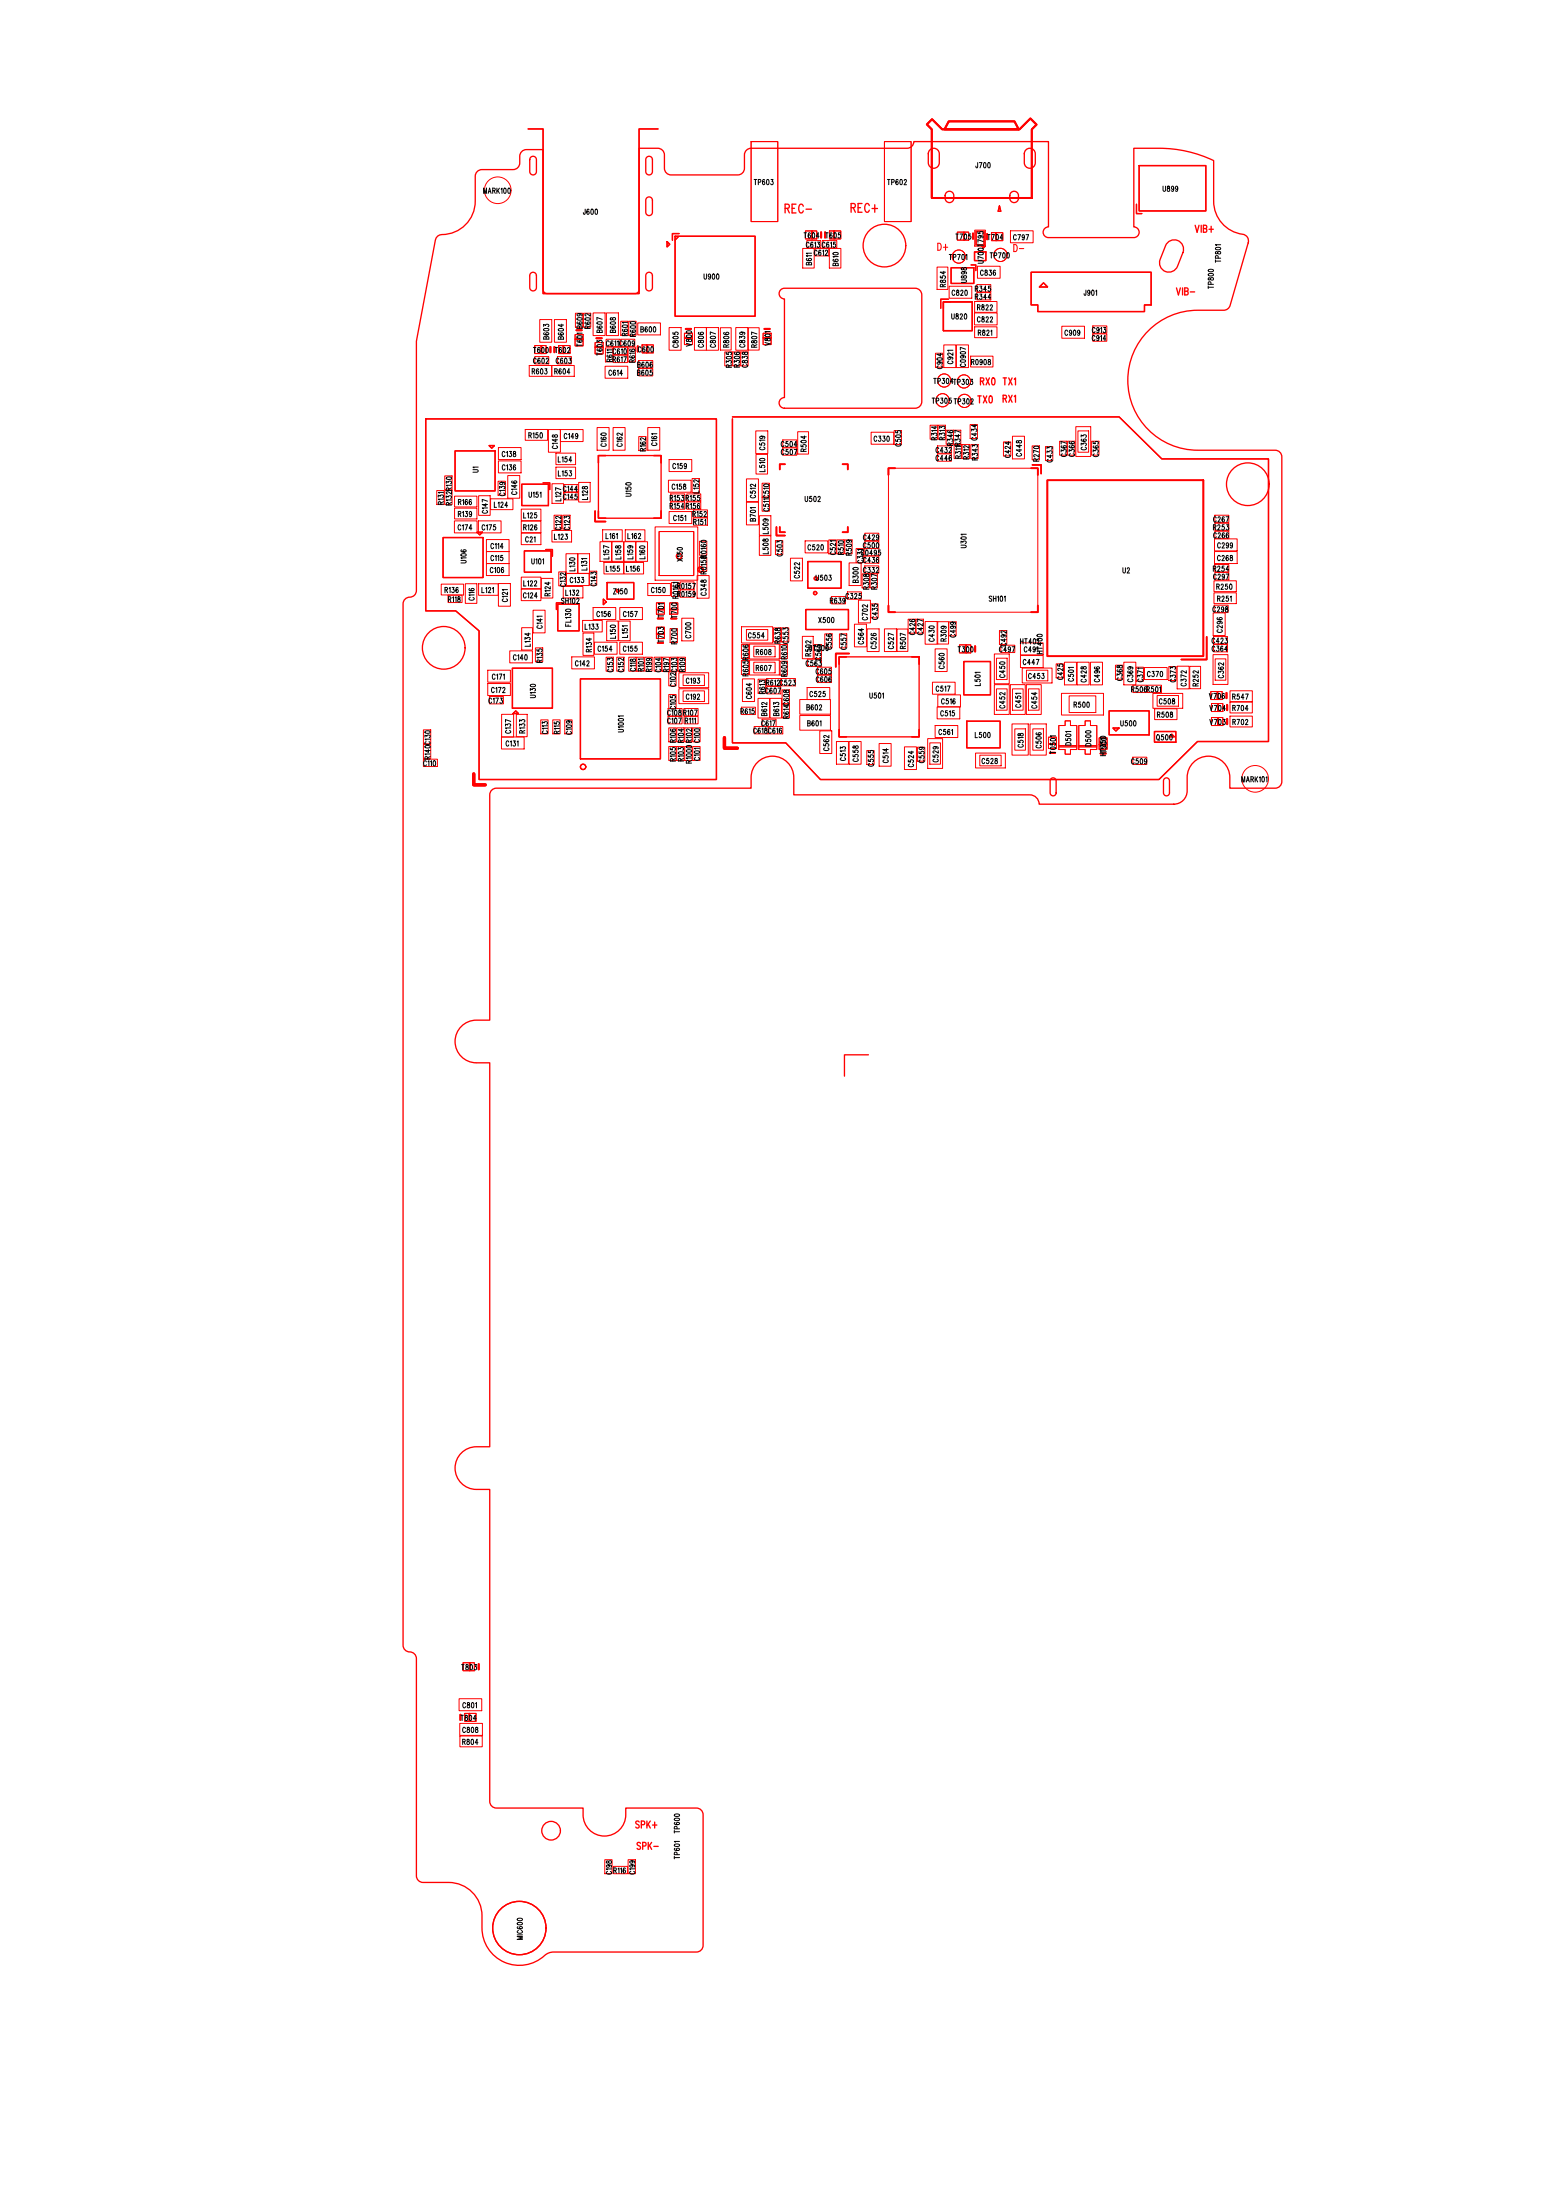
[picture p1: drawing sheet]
<svg xmlns="http://www.w3.org/2000/svg" width="210mm" height="297mm" viewBox="0 0 210 297" stroke-linecap="round" stroke-linejoin="round" font-family="sans-serif">
<g fill="none" stroke="#f00" stroke-width=".18">
<path d="M64.4 23.2l.3-.2 .4-.1h4.2a.9 .9 0 0 0 .9-.9v-.9a.9 .9 0 0 1 .9-.9h2.2v18.9l.1 .3 .2 .2h.2h11.9h.3l.2-.2 .1-.3v-19.1h2.5a.9 .9 0 0 1 .9 .9v1.8a.9 .9 0 0 0 .9 .9h9a.9 .9 0 0 0 .9-.9v-1.8a.9 .9 0 0 1 .9-.9h21a.9 .9 0 0 0 .9-.9h18.2v11.5a.72 .72 0 0 0-.7 .8 .72 .72 0 0 0 .7 .7h11.5a.72 .72 0 0 0 .8-.7 .72 .72 0 0 0-.8-.8v-10.6a31.7 31.7 0 0 1 6 .2l2.5 .6 2.3 .9v5.5a4.6 4.6 0 0 0 4.2 4.5 .9 .9 0 0 1 .5 1.1l-2.5 8.4a.9 .9 0 0 1-.8 .7h-3.5a9.5 9.5 0 0 0-9.5 9.4 9.5 9.5 0 0 0 9.5 9.5h10.4a.9 .9 0 0 1 .9 .9v43.8a.9 .9 0 0 1-.9 .9h-6.1a4.1 4.1 0 0 0-.6-3.2 2.88 2.88 0 0 0-3.2-.9 2.88 2.88 0 0 0-2 2.7v1.8a1.8 1.8 0 0 1-1.8 1.8h-18.1a1.26 1.26 0 0 0-1.3-1.3h-31.9v-2.3a2.88 2.88 0 0 0-2.8-2.9 2.88 2.88 0 0 0-2.9 2.9v1.4h-34.4a.9 .9 0 0 0-.9 .9v30.4h-1.8a2.88 2.88 0 0 0-2.9 2.9 2.88 2.88 0 0 0 2.9 2.9h1.8v51.8h-1.8a2.88 2.88 0 0 0-2.9 2.9 2.88 2.88 0 0 0 2.9 2.9h1.8v42.1a.9 .9 0 0 0 .9 .9h11.7a3.2 3.2 0 0 0 1.6 3.5 2.88 2.88 0 0 0 4.2-2.6v-.9h9.5a.9 .9 0 0 1 .9 .9v17.7a.9 .9 0 0 1-.9 .9h-19.3a2.43 2.43 0 0 0-1.8 .9 5 5 0 0 1-7.8-4.2 5.8 5.8 0 0 0-1.1-4.5 4.5 4.5 0 0 0-3.4-1.6h-3.5a.9 .9 0 0 1-.9-.9v-29.4a.9 .9 0 0 0-.9-.9 .9 .9 0 0 1-.9-.9v-140.6a.97 .97 0 0 1 1.1-.9 .9 .9 0 0 0 .7-.9v-33.6l2.6-13.7a.9 .9 0 0 1 .9-.7 4.5 4.5 0 0 0 4.5-4.5v-3.4v-.4zM105.4 39.1l.5-.2h17.6a.9 .9 0 0 1 .9 .9v14.4a.9 .9 0 0 1-.9 .9h-17.6a.72 .72 0 0 1-.7-.7 .72 .72 0 0 1 .7-.7v-13.3a.72 .72 0 0 1-.7-.5 .72 .72 0 0 1 .2-.8zM139.2 36.8h16.2v4.4h-.9v.9h-14.4v-.9h-.9zM141.4 38.7l-.5-.5-.6 .6h1M157.5 32.8a1.26 1.26 0 0 1 1.6-.2 1.26 1.26 0 0 1 .6 1.5l-.8 1.8a1.26 1.26 0 0 1-1.6 .8 1.26 1.26 0 0 1-.7-1.7zM59.8 72.6h5.4v5.4h-5.4zM64.4 71.9h.7l-.3 .3zM69.2 90.2h5.4v5.4h-5.4zM130.1 89.3h3.6v4.5h-3.6zM130.5 97.4h4.5v3.6h-4.5zM155.8 98.8h2.9v1.4h-2.9zM117.2 142.4h-3.2v2.9"/>
<circle cx="119.4" cy="33.2" r="2.88"/>
<circle cx="74.4" cy="247.2" r="1.26"/>
<circle cx="70.1" cy="260.3" r="3.6"/>
</g>
<g fill="none" stroke="#f00" stroke-width=".13">
<path d="M101.4 19.1h3.6v10.8h-3.6zM108.4 33.5h1.5v2.7h-1.5zM108.9 32.5h1.9v1h-1.9zM110 33.6h1.9v1h-1.9zM111.1 32.5h1.9v1h-1.9zM112 33.5h1.5v2.7h-1.5zM126.5 36.1h1.4v3h-1.4zM128.1 38.6h3.1v1.7h-3.1zM131.9 38.4h1.8v1h-1.8zM131.9 35.9h3.1v1.7h-3.1zM136.4 31.2h3.1v1.6h-3.1zM71.4 49.3h3.1v1.5h-3.1z"/>
<path d="M72.2 48.1h1.9v1h-1.9zM72.9 43.1h1.6v3.1h-1.6zM74 58h1.6v3.1h-1.6zM74.5 49.3h3v1.5h-3zM74.8 43.1h1.7v3.1h-1.7zM75.2 48.1h1.9v1h-1.9zM80.1 42.2h1.6v3.1h-1.6zM80.6 57.7h1.6v3.1h-1.6zM81.7 49.4h3v1.7h-3zM81.8 45.8h1.9v1h-1.9zM81.9 42.2h1.6v3.1h-1.6zM82.8 57.7h1.6v3.1h-1.6z"/>
<path d="M82.8 48h1.9v1h-1.9zM82.8 46.9h1.9v1h-1.9zM83.8 43.4h1v1.9h-1zM83.8 45.8h1.9v1h-1.9zM84.9 43.4h1v1.9h-1zM86.1 43.6h3v1.6h-3zM86.2 58.9h1v1.9h-1zM86.2 48.7h1.9v1h-1.9zM86.2 49.8h1.9v1h-1.9zM87.4 57.7h1.7v3.1h-1.7zM90.3 44.2h1.6v3.1h-1.6zM93.7 44.2h1.7v3.1h-1.7z"/>
<path d="M95.4 44.2h1.6v3.1h-1.6zM97.2 44.2h1.5v3.1h-1.5zM97.8 47.5h1v1.9h-1zM98.9 47.5h1v1.9h-1zM99.3 44.2h1.6v3.1h-1.6zM100 47.5h1v1.9h-1zM101 44.2h1.5v3.1h-1.5zM102 58.2h1.6v3h-1.6zM107.7 58.3h1.4v3h-1.4zM125.6 57.4h.9v1.9h-.9zM126.6 57.4h1v1.9h-1zM127.4 46.6h1.6v3h-1.6z"/>
<path d="M129.1 46.6h1.6v3h-1.6zM131 48.1h3v1.5h-3zM131.5 42.2h3.1v1.7h-3.1zM131.6 40.7h3v1.5h-3zM131.6 44.1h3v1.5h-3zM136.7 58.9h1.6v3.1h-1.6zM143 59.6h1v1.9h-1zM143.3 44h3.1v1.7h-3.1zM144.1 59.6h1v1.9h-1zM145.2 57.6h2v4h-2zM145.5 58.2h1.4v2.9h-1.4zM147.5 44h1.9v1h-1.9z"/>
<path d="M147.5 45.1h1.9v1h-1.9zM59 66.2h.9v1.9h-.9zM60 66.2h1v1.9h-1zM62.8 78.8h1.6v2.7h-1.6zM64.6 66.9h1.6v2.7h-1.6zM67.2 65h1v1.9h-1zM67.3 78.8h1.6v3h-1.6zM68.5 64.2h1.7v3.1h-1.7zM73.1 78.1h1.5v2.6h-1.5zM74.5 65.3h1.6v2.7h-1.6zM74.8 69.6h1v1.9h-1zM75.4 77.2h1v1.9h-1z"/>
<path d="M76 69.6h1v1.9h-1zM76.4 74.8h1.6v2.6h-1.6zM78 74.8h1.6v2.6h-1.6zM78.1 65.1h1.6v2.7h-1.6zM79.6 77.1h1v1.9h-1zM81 73.1h1.5v2.7h-1.5zM82.6 73.1h1.6v2.7h-1.6zM84.2 73.1h1.6v2.7h-1.6zM85.9 73.1h1.5v2.7h-1.5zM93.4 64.6h1v1.9h-1zM100.8 64.7h1.6v3h-1.6zM100.8 67.8h1.6v3.1h-1.6z"/>
<path d="M102.1 61.4h1.5v2.6h-1.5zM106.7 75.4h1.6v3h-1.6zM111.9 72.9h1v1.9h-1zM113 72.9h.9v1.9h-.9zM114 72.9h1v1.9h-1zM114.6 76h1.6v3.1h-1.6zM115.6 74.1h1v1.9h-1zM116.4 77.5h1v1.9h-1zM117.5 77.5h.9v1.9h-.9zM128.8 60h1v1.9h-1zM129.9 60h1v1.9h-1zM131 60h1v1.9h-1z"/>
<path d="M139.3 60.2h1v1.9h-1zM141.1 60.3h1v1.9h-1zM67.7 96.4h1.6v3.1h-1.6zM70.4 84.8h1.5v3h-1.5zM72 82.4h1.6v3h-1.6zM72.3 87.5h1v1.9h-1zM73 97.2h1v1.9h-1zM74.6 97.2h1v1.9h-1zM76.2 97.2h1v1.9h-1zM78.7 85.5h1.5v3h-1.5zM81.8 88.7h1v1.9h-1zM81.9 83.9h1.5v2.6h-1.5z"/>
<path d="M83.3 88.7h.9v1.9h-.9zM83.5 83.9h1.6v2.6h-1.6zM84.9 88.7h1v1.9h-1zM86 88.7h.9v1.9h-.9zM87 88.7h1v1.9h-1zM88.3 88.7h1v1.9h-1zM89.4 88.7h1v1.9h-1zM90.3 98.3h1v1.9h-1zM90.3 93.8h1v1.9h-1zM90.3 90.7h1v1.9h-1zM90.5 88.7h.9v1.9h-.9zM91.4 98.3h.9v1.9h-.9z"/>
<path d="M91.5 88.7h1v1.9h-1zM92 83.5h1.6v3h-1.6zM92.2 93.3h2.9v1.4h-2.9zM92.2 91.1h2.9v1.5h-2.9zM92.4 98.3h1v1.9h-1zM93.5 98.3h1v1.9h-1zM100.1 89.2h1v1.9h-1zM100.1 87h1v1.9h-1zM100.2 91.7h1.6v3h-1.6zM100.8 85h2.8v1.4h-2.8zM101.7 89.4h2.9v1.4h-2.9zM101.7 87.2h2.9v1.5h-2.9z"/>
<path d="M102.3 94.3h1.6v2.6h-1.6zM103.9 94.3h1.6v2.6h-1.6zM108.3 85.9h1.5v3h-1.5zM110.7 98.7h1.6v3h-1.6zM111.3 85.6h1v1.9h-1zM113.3 85.6h1v1.9h-1zM115.3 84.3h1.7v3h-1.7zM115.9 81h1.6v3.1h-1.6zM117 84.9h1.7v3.1h-1.7zM119.4 84.9h1.6v3.1h-1.6zM121.1 84.9h1.5v3h-1.5zM122.6 83.6h1v1.9h-1z"/>
<path d="M123.7 83.6h1v1.9h-1zM124.9 83.9h1.6v3.1h-1.6zM125.2 99.7h2v4.1h-2zM126.2 87.6h1.6v3.1h-1.6zM126.6 83.9h1.4v3.1h-1.4zM134.2 88.3h2v4h-2zM134.2 92.4h2v4.1h-2zM134.5 88.9h1.4v2.8h-1.4zM134.5 93h1.4v2.9h-1.4zM136.4 92.4h2v4.1h-2zM136.6 97.7h2.2v4.3h-2.2zM136.7 93h1.4v2.9h-1.4z"/>
<path d="M137 98.4h1.4v2.9h-1.4zM138.5 92.4h2.1v4.1h-2.1zM138.6 90.5h2.8v1.4h-2.8zM138.8 93h1.5v2.9h-1.5zM139 97.7h2.2v4.3h-2.2zM139.4 98.4h1.5v2.9h-1.5zM143.7 89.4h1.6v3.1h-1.6zM144.3 94h3.6v2.2h-3.6zM145.4 89.4h1.6v3.1h-1.6zM147.2 89.4h1.6v3.1h-1.6zM151.7 89.4h1.6v3.1h-1.6zM153.4 90.1h1v1.9h-1z"/>
<path d="M156.2 93.9h2.9v1.4h-2.9zM158.9 89.9h1.6v3.1h-1.6zM160.6 90h1.5v3h-1.5zM163.7 88.4h2.1v4h-2.1zM163.8 82.7h1.6v3.1h-1.6zM164 89h1.5v2.8h-1.5zM90.3 100.8h1v1.9h-1zM91.4 100.8h.9v1.9h-.9zM92.4 100.8h1v1.9h-1zM93.5 100.8h1v1.9h-1zM112.9 100.1h1.6v3.1h-1.6zM114.6 100.1h1.6v3.1h-1.6z"/>
<path d="M118.7 100.4h1.6v3h-1.6zM122.1 100.8h1.6v3.1h-1.6zM125.5 100.3h1.4v2.9h-1.4zM132.3 102h2.8v1.4h-2.8zM62 229.4h3v1.6h-3zM62.1 232.7h3v1.6h-3zM62.1 234.4h3v1.5h-3zM81.6 251.1h1v1.9h-1zM82.8 252h1.9v1h-1.9zM84.8 251.1h1v1.9h-1z"/>
<circle cx="67.2" cy="25.7" r="1.8"/>
<circle cx="129.4" cy="34.6" r=".89"/>
<circle cx="135" cy="34.4" r=".89"/>
<circle cx="127.2" cy="54" r=".89"/>
<circle cx="127.5" cy="51.4" r=".89"/>
<circle cx="130.1" cy="51.5" r=".89"/>
<circle cx="130.2" cy="54.1" r=".89"/>
<circle cx="169.4" cy="105.2" r="1.8"/>
</g>
<path d="M82.2 46.2a.19 .19 0 0 0-.2-.2 .19 .19 0 0 0-.1 .3v.2a.19 .19 0 0 0 .1 .2 .19 .19 0 0 0 .2-.1M83.6 48.3l-.1-.1a.43 .43 0 0 0 0 .7 .21 .21 0 0 0 .1-.3 .21 .21 0 0 0-.2-.1l-.1 .1M83.6 47.2l-.1-.1a.43 .43 0 0 0 0 .7 .21 .21 0 0 0 .1-.2 .21 .21 0 0 0-.2-.2l-.1 .2M83.9 48.3l.1-.1v.7M83.9 47.2l.1-.1v.7M116.9 75.4a.19 .19 0 0 0-.2-.1 .19 .19 0 0 0-.2 .2v.2a.19 .19 0 0 0 .2 .3 .19 .19 0 0 0 .2-.2M104.2 93l-.1-.1a.43 .43 0 0 0 0 .7 .21 .21 0 0 0 .1-.2 .21 .21 0 0 0-.2-.2l-.1 .2M104.5 92.9h.1a.41 .41 0 0 1 0 .7l-.1-.3zM148.5 102h.7M148.9 101.7v.3" fill="none" stroke="#000" stroke-width=".13"/>
<text font-size="50.3" fill="#f00" x="56.8" y="99.1">SH102</text>
<text font-size="50.2" fill="#f00" x="97.6" y="98.8">SH101</text>
<text font-size="24.4" fill="#f00" x="141.3" y="85.7">U2</text>
<text font-size="22.4" fill="#f00" x="70.7" y="36.6">J600</text>
<text font-size="20.6" fill="#f00" x="119.4" y="80.3">U301</text>
<text font-size="12.8" fill="#f00" x="124.6" y="26.8">J700</text>
<text font-size="12.7" fill="#f00" x="78" y="102.2">U1001</text>
<text font-size="11.7" fill="#f00" x="90" y="41.5">U900</text>
<text font-size="11.5" fill="#f00" x="112.7" y="98">U501</text>
<text font-size="11" fill="#f00" x="119.3" y="28.5">TP602</text>
<text font-size="10.2" fill="#f00" x="104.7" y="71">U502</text>
<text font-size="9.1" fill="#f00" x="80.2" y="69.2">U150</text>
<text font-size="7.3" fill="#f00" x="153.3" y="28">U899</text>
<text font-size="7.2" fill="#f00" x="88.4" y="77.3">X150</text>
<text font-size="6.5" fill="#f00" x="61.3" y="65.6">U1</text>
<text font-size="6.2" fill="#f00" x="149.6" y="99.8">U500</text>
<text font-size="5.4" fill="#f00" x="142.9" y="101.5">D501D500</text>
<text font-size="4.9" fill="#f00" x="108.7" y="79.7">U503</text>
<text font-size="4.7" fill="#f00" x="126.9" y="44.3">U820</text>
<text font-size="4.3" fill="#f00" x="81" y="81.3">Z150</text>
<text font-size="4" fill="#f00" x="75" y="84.7">FL130</text>
<g font-size="3.2" fill="#f00">
<text x="70.3" y="67.9">U151</text>
<text x="70.7" y="76.9">U101</text>
</g>
<text font-size="3.1" x="94.1" y="80.4">C348</text>
<text font-size="3.1" fill="#f00" x="69.7" y="99.1">R133</text>
<text font-size="2.7" fill="#f00" x="128.3" y="38">U898</text>
<g font-size="2.7">
<text x="102.5" y="71.9">L509</text>
<text x="102.5" y="74.6">L508</text>
</g>
<text font-size="2.6" x="77.6" y="46.7">T601</text>
<text font-size="2.5" x="131.5" y="35.3">U700</text>
<text font-size="2.2" x="131.6" y="32.9">T795</text>
<g font-size="1.9">
<text x="77.7" y="43.9">B609R602</text>
<text x="81.7" y="48.6">R611</text>
<text x="84.8" y="48.6">R616</text>
<text x="126.3" y="49.3">C904</text>
<text x="120.7" y="59.8">C505</text>
<text x="127.7" y="59.7">R346R347</text>
<text x="130.9" y="59">C434</text>
<text x="60" y="65.9">R130</text>
<text x="135.4" y="61.3">C424</text>
<text x="147.3" y="61.2">C365</text>
<text x="102.9" y="66.9">C510</text>
<text x="102.9" y="68.8">C511</text>
<text x="94.4" y="74.7">R0160</text>
<text x="94.4" y="76.9">R0158</text>
<text x="104.7" y="74.6">C503</text>
<text x="90.6" y="80.3">R0161</text>
<text x="117.5" y="83.2">C435</text>
<text x="90.4" y="86.5">R700</text>
<text x="104.4" y="86.4">R638C553</text>
<text x="105.3" y="88.7">R610</text>
<text x="109.9" y="88.7">C565</text>
<text x="128.1" y="85.6">C499</text>
<text x="134.9" y="86.8">C492</text>
<text x="102.3" y="93.3">R613</text>
<text x="105.3" y="90.9">R609</text>
<text x="105.6" y="94.8">C608</text>
<text x="142.5" y="91.3">C425</text>
<text x="150.6" y="91.5">C368</text>
<text x="157.8" y="91.6">C373</text>
<text x="57.1" y="100.2">C130</text>
<text x="105.6" y="96.7">R614</text>
<text x="57.1" y="102.2">R140</text>
<text x="117" y="103">C555</text>
<text x="123.8" y="102.5">C559</text>
</g>
<g font-size="1.8" fill="#f00">
<text x="106" y="28.7">REC-</text>
<text x="114.9" y="28.7">REC+</text>
</g>
<g font-size="1.5">
<text x="131" y="49.4">R0908</text>
<text x="166" y="94.5">R547</text>
<text x="166" y="98">R702</text>
<text x="166" y="96.1">R704</text>
</g>
<g font-size="1.4" fill="#f00">
<text x="126.6" y="33.8">D+</text>
<text x="136.8" y="34">D-</text>
<text x="161.3" y="31.4">VIB+</text>
<text x="158.8" y="39.8">VIB-</text>
<text x="132.3" y="52">RX0 TX1</text>
<text x="132" y="54.4">TX0</text>
<text x="135.4" y="54.3">RX1</text>
<text x="85.8" y="246.8">SPK+</text>
<text x="86" y="249.7">SPK-</text>
</g>
<g font-size="1.2">
<text x="128.8" y="32.3">T705</text>
<text x="133.1" y="32.4">T704</text>
<text x="86" y="47.5">C600</text>
<text x="129.1" y="88">T300</text>
<text x="163" y="94.3">V706</text>
<text x="163.1" y="96">V704</text>
<text x="163.1" y="97.8">V703</text>
<text x="62.1" y="225.5">T803</text>
<text x="62" y="232.3">T804</text>
</g>
<g font-size="1.1">
<text x="131.8" y="22.6">J700</text>
<text x="65.3" y="26">MARK100</text>
<text x="78.8" y="28.9">J600</text>
<text x="101.9" y="24.9">TP603</text>
<text x="119.9" y="24.9">TP602</text>
<text x="157" y="25.8">U899</text>
<text x="108.6" y="32.1">T604</text>
<text x="109.5" y="35.7" transform="rotate(-90 109.5 35.7)">B611</text>
<text x="111.5" y="32.1">T605</text>
<text x="113.1" y="35.8" transform="rotate(-90 113.1 35.8)">B610</text>
<text x="128.2" y="35">TP701</text>
<text x="133.7" y="34.8">TP700</text>
<text x="136.9" y="32.3">C797</text>
<text x="164.7" y="35.4" transform="rotate(-90 164.7 35.4)">TP801</text>
<text x="95.1" y="37.6">U900</text>
<text x="127.6" y="38.7" transform="rotate(-90 127.6 38.7)">R854</text>
<text x="128.6" y="39.8">C820</text>
<text x="130.4" y="38.1" transform="rotate(-90 130.4 38.1)">U898</text>
<text x="131.7" y="40.4">R344</text>
<text x="131.7" y="39.3">R345</text>
<text x="132" y="41.8">R822</text>
<text x="132.4" y="37.1">C836</text>
<text x="146.4" y="39.8">J901</text>
<text x="163.7" y="38.9" transform="rotate(-90 163.7 38.9)">TP800</text>
<text x="72.1" y="47.6">T600</text>
<text x="74" y="45.7" transform="rotate(-90 74 45.7)">B603</text>
<text x="75" y="47.6">T602</text>
<text x="76" y="45.7" transform="rotate(-90 76 45.7)">B604</text>
<text x="79.6" y="44.3" transform="rotate(-90 79.6 44.3)">R602</text>
<text x="81.2" y="47.9" transform="rotate(-90 81.2 47.9)">T603</text>
<text x="81.2" y="44.8" transform="rotate(-90 81.2 44.8)">B607</text>
<text x="83" y="44.8" transform="rotate(-90 83 44.8)">B608</text>
<text x="84.6" y="45.3" transform="rotate(-90 84.6 45.3)">R601</text>
<text x="85.7" y="45.4" transform="rotate(-90 85.7 45.4)">R600</text>
<text x="86.6" y="44.8">B600</text>
<text x="91.5" y="46.9" transform="rotate(-90 91.5 46.9)">C805</text>
<text x="93.3" y="46.7" transform="rotate(-90 93.3 46.7)">V800</text>
<text x="94.9" y="46.8" transform="rotate(-90 94.9 46.8)">C806</text>
<text x="96.5" y="46.8" transform="rotate(-90 96.5 46.8)">C807</text>
<text x="98.3" y="46.8" transform="rotate(-90 98.3 46.8)">R806</text>
<text x="100.5" y="46.8" transform="rotate(-90 100.5 46.8)">C839</text>
<text x="102.1" y="46.8" transform="rotate(-90 102.1 46.8)">R807</text>
<text x="103.9" y="46.6" transform="rotate(-90 103.9 46.6)">V801</text>
<text x="128.5" y="43">U820</text>
<text x="132" y="43.4">C822</text>
<text x="132.1" y="45.2">R821</text>
<text x="143.8" y="45.2">C909</text>
<text x="147.5" y="45.9">C914</text>
<text x="71.9" y="50.4">R603</text>
<text x="72.1" y="49">C602</text>
<text x="74.9" y="50.4">R604</text>
<text x="75.1" y="49">C603</text>
<text x="82.2" y="50.6">C614</text>
<text x="82.6" y="48.8" transform="rotate(-90 82.6 48.8)">R611</text>
<text x="85.6" y="48.9" transform="rotate(-90 85.6 48.9)">R616</text>
<text x="86.1" y="50.6">B605</text>
<text x="86.1" y="49.5">B606</text>
<text x="98.7" y="49.5" transform="rotate(-90 98.7 49.5)">R305</text>
<text x="99.8" y="49.5" transform="rotate(-90 99.8 49.5)">R306</text>
<text x="100.8" y="49.5" transform="rotate(-90 100.8 49.5)">C838</text>
<text x="126.1" y="51.7">TP304TP303</text>
<text x="128.6" y="49.1" transform="rotate(-90 128.6 49.1)">C921</text>
<text x="130.3" y="49.4" transform="rotate(-90 130.3 49.4)">C0907</text>
<text x="71.4" y="59.1">R150</text>
<text x="76.2" y="59.2">C149</text>
<text x="118" y="59.5">C330</text>
<text x="125.9" y="54.4">TP305 TP302</text>
<text x="126.4" y="59.3" transform="rotate(-90 126.4 59.3)">R314</text>
<text x="127.5" y="59.3" transform="rotate(-90 127.5 59.3)">R313</text>
<text x="64.5" y="63.7" transform="rotate(-90 64.5 63.7)">U1</text>
<text x="67.8" y="61.6">C138</text>
<text x="67.9" y="63.4">C136</text>
<text x="75.2" y="60.5" transform="rotate(-90 75.2 60.5)">C148</text>
<text x="75.4" y="62.3">L154</text>
<text x="75.4" y="64.2">L153</text>
<text x="81.8" y="60.2" transform="rotate(-90 81.8 60.2)">C160</text>
<text x="83.9" y="60.2" transform="rotate(-90 83.9 60.2)">C162</text>
<text x="87.1" y="60.8" transform="rotate(-90 87.1 60.8)">R162</text>
<text x="88.6" y="60.1" transform="rotate(-90 88.6 60.1)">C161</text>
<text x="90.9" y="63.2">C159</text>
<text x="103.2" y="63.6" transform="rotate(-90 103.2 63.6)">L510</text>
<text x="103.2" y="60.7" transform="rotate(-90 103.2 60.7)">C519</text>
<text x="105.5" y="60.2">C504</text>
<text x="105.5" y="61.3">C507</text>
<text x="108.8" y="60.9" transform="rotate(-90 108.8 60.9)">R504</text>
<text x="126.4" y="61.1">C432</text>
<text x="126.4" y="62.1">C446</text>
<text x="128.6" y="60.1" transform="rotate(-90 128.6 60.1)">R346</text>
<text x="129.6" y="61.8" transform="rotate(-90 129.6 61.8)">R311R347</text>
<text x="130.7" y="61.9" transform="rotate(-90 130.7 61.9)">R312</text>
<text x="131.9" y="62" transform="rotate(-90 131.9 62)">R343 C434</text>
<text x="137.8" y="61.5" transform="rotate(-90 137.8 61.5)">C448</text>
<text x="140.2" y="62.2" transform="rotate(-90 140.2 62.2)">R270</text>
<text x="142" y="62.3" transform="rotate(-90 142 62.3)">C433</text>
<text x="143.9" y="61.6" transform="rotate(-90 143.9 61.6)">C367</text>
<text x="145" y="61.6" transform="rotate(-90 145 61.6)">C366</text>
<text x="146.6" y="60.7" transform="rotate(-90 146.6 60.7)">C363</text>
<text x="59.8" y="68" transform="rotate(-90 59.8 68)">R131</text>
<text x="60.9" y="68.1" transform="rotate(-90 60.9 68.1)">R132R130</text>
<text x="61.9" y="71.5">C174</text>
<text x="61.9" y="69.7">R139</text>
<text x="61.9" y="68.1">R166</text>
<text x="65.1" y="71.5">C175</text>
<text x="65.7" y="69.2" transform="rotate(-90 65.7 69.2)">C147</text>
<text x="66.8" y="68.4">L124</text>
<text x="68.1" y="66.9" transform="rotate(-90 68.1 66.9)">C139</text>
<text x="69.7" y="66.7" transform="rotate(-90 69.7 66.7)">C146</text>
<text x="70.7" y="69.9">L125</text>
<text x="70.7" y="71.5">R126</text>
<text x="71.5" y="67.1">U151</text>
<text x="75.6" y="71.5" transform="rotate(-90 75.6 71.5)">C122</text>
<text x="75.6" y="67.6" transform="rotate(-90 75.6 67.6)">L127</text>
<text x="76.1" y="66.3">C144</text>
<text x="76.1" y="67.4">C145</text>
<text x="76.8" y="71.5" transform="rotate(-90 76.8 71.5)">C123</text>
<text x="79.2" y="67.4" transform="rotate(-90 79.2 67.4)">L128</text>
<text x="85.1" y="66.9" transform="rotate(-90 85.1 66.9)">U150</text>
<text x="90.5" y="68.6">R154 R156</text>
<text x="90.5" y="67.5">R153 R155</text>
<text x="90.8" y="66">C158</text>
<text x="91" y="70.2">C151</text>
<text x="93.6" y="69.7">R152</text>
<text x="94.3" y="66.5" transform="rotate(-90 94.3 66.5)">L152</text>
<text x="101.9" y="70.3" transform="rotate(-90 101.9 70.3)">B701</text>
<text x="101.9" y="67.2" transform="rotate(-90 101.9 67.2)">C512</text>
<text x="108.7" y="67.7">U502</text>
<text x="163.8" y="71.5">R253</text>
<text x="163.9" y="70.4">C267</text>
<text x="62.9" y="76" transform="rotate(-90 62.9 76)">U106</text>
<text x="66.2" y="77.3">C106</text>
<text x="66.3" y="74">C114</text>
<text x="66.3" y="75.6">C115</text>
<text x="71" y="73.1">C21</text>
<text x="71.8" y="76.1">U101</text>
<text x="74.9" y="72.8">L123</text>
<text x="77.5" y="77" transform="rotate(-90 77.5 77)">L130</text>
<text x="79.2" y="76.9" transform="rotate(-90 79.2 76.9)">L131</text>
<text x="81.9" y="72.7">L161</text>
<text x="81.9" y="77.1">L155</text>
<text x="82.1" y="75.4" transform="rotate(-90 82.1 75.4)">L157</text>
<text x="83.7" y="75.4" transform="rotate(-90 83.7 75.4)">L158</text>
<text x="84.6" y="77.1">L156</text>
<text x="84.8" y="72.7">L162</text>
<text x="85.4" y="75.4" transform="rotate(-90 85.4 75.4)">L159</text>
<text x="87" y="75.4" transform="rotate(-90 87 75.4)">L160</text>
<text x="92.1" y="75.7" transform="rotate(-90 92.1 75.7)">X150</text>
<text x="107.9" y="78" transform="rotate(-90 107.9 78)">C522</text>
<text x="109.1" y="74.2">C520</text>
<text x="112.7" y="74.8" transform="rotate(-90 112.7 74.8)">C521</text>
<text x="113.8" y="74.8" transform="rotate(-90 113.8 74.8)">R510</text>
<text x="114.9" y="74.9" transform="rotate(-90 114.9 74.9)">R509</text>
<text x="116.4" y="76" transform="rotate(-90 116.4 76)">C331</text>
<text x="116.6" y="73.9">C500</text>
<text x="116.6" y="77.3">C332</text>
<text x="116.6" y="72.8">C429</text>
<text x="116.6" y="75.9">C436</text>
<text x="130.4" y="73.9" transform="rotate(-90 130.4 73.9)">U301</text>
<text x="151.6" y="77.3">U2</text>
<text x="163.8" y="77.1">R254</text>
<text x="163.9" y="72.6">C266</text>
<text x="164.4" y="75.6">C268</text>
<text x="164.4" y="73.9">C299</text>
<text x="60.1" y="80">R136</text>
<text x="63.9" y="81" transform="rotate(-90 63.9 81)">C116</text>
<text x="65.1" y="80">L121</text>
<text x="68.4" y="81.2" transform="rotate(-90 68.4 81.2)">C121</text>
<text x="70.7" y="80.7">C124</text>
<text x="70.8" y="79.1">L122</text>
<text x="74.2" y="80.4" transform="rotate(-90 74.2 80.4)">R124</text>
<text x="75.8" y="81.4">SH102</text>
<text x="76.3" y="79.1" transform="rotate(-90 76.3 79.1)">C132</text>
<text x="76.4" y="80.3">L132</text>
<text x="77" y="78.6">C133</text>
<text x="80.4" y="79.1" transform="rotate(-90 80.4 79.1)">C143</text>
<text x="80.6" y="83.2">C156</text>
<text x="82.9" y="80.1">Z150</text>
<text x="84.2" y="83.2">C157</text>
<text x="88" y="80">C150</text>
<text x="89.5" y="83.3" transform="rotate(-90 89.5 83.3)">T701</text>
<text x="91.3" y="83.4" transform="rotate(-90 91.3 83.4)">T700 R0161</text>
<text x="91.5" y="79.4">R0157</text>
<text x="91.5" y="80.5">R0159</text>
<text x="110.2" y="78.3">U503</text>
<text x="112.1" y="81.4">R639</text>
<text x="114.2" y="80.8">C325</text>
<text x="115.8" y="78.6" transform="rotate(-90 115.8 78.6)">B300</text>
<text x="117" y="83.6" transform="rotate(-90 117 83.6)">C702</text>
<text x="117.2" y="79.5" transform="rotate(-90 117.2 79.5)">R308</text>
<text x="118.3" y="79.5" transform="rotate(-90 118.3 79.5)">R307</text>
<text x="133.6" y="81.1">SH101</text>
<text x="163.8" y="82.6">C298</text>
<text x="163.9" y="78.2">C297</text>
<text x="164.3" y="79.5">R250</text>
<text x="164.4" y="81.1">R251</text>
<text x="69.4" y="89">C140</text>
<text x="71.5" y="87.2" transform="rotate(-90 71.5 87.2)">L134</text>
<text x="73.1" y="89.4" transform="rotate(-90 73.1 89.4)">R135</text>
<text x="73.1" y="84.8" transform="rotate(-90 73.1 84.8)">C141</text>
<text x="77" y="84.5" transform="rotate(-90 77 84.5)">FL130</text>
<text x="77.7" y="89.9">C142</text>
<text x="79" y="84.9">L133</text>
<text x="79.8" y="87.9" transform="rotate(-90 79.8 87.9)">R134</text>
<text x="80.8" y="87.9">C154</text>
<text x="83" y="86.1" transform="rotate(-90 83 86.1)">L150</text>
<text x="84.2" y="87.9">C155</text>
<text x="84.6" y="86" transform="rotate(-90 84.6 86)">L151</text>
<text x="89.5" y="86.7" transform="rotate(-90 89.5 86.7)">T703</text>
<text x="93.2" y="86.1" transform="rotate(-90 93.2 86.1)">C700</text>
<text x="101.1" y="86.1">C554</text>
<text x="102.1" y="88.3">R608</text>
<text x="105.3" y="86.8" transform="rotate(-90 105.3 86.8)">R638</text>
<text x="108.9" y="89.9">C563</text>
<text x="109.4" y="88.5" transform="rotate(-90 109.4 88.5)">R502</text>
<text x="110.6" y="84">X500</text>
<text x="112.2" y="87.6" transform="rotate(-90 112.2 87.6)">C556</text>
<text x="114.2" y="87.6" transform="rotate(-90 114.2 87.6)">C557</text>
<text x="116.5" y="86.9" transform="rotate(-90 116.5 86.9)">C564</text>
<text x="118.2" y="87.5" transform="rotate(-90 118.2 87.5)">C526</text>
<text x="120.6" y="87.5" transform="rotate(-90 120.6 87.5)">C527</text>
<text x="122.2" y="87.5" transform="rotate(-90 122.2 87.5)">R507</text>
<text x="123.4" y="85.6" transform="rotate(-90 123.4 85.6)">C426</text>
<text x="124.5" y="85.6" transform="rotate(-90 124.5 85.6)">C427</text>
<text x="126" y="86.5" transform="rotate(-90 126 86.5)">C430</text>
<text x="127.7" y="86.5" transform="rotate(-90 127.7 86.5)">R309</text>
<text x="135" y="88">C497</text>
<text x="137.8" y="86.9">HT401</text>
<text x="138.2" y="89.7">C447</text>
<text x="138.3" y="88">C491</text>
<text x="140.6" y="88.2" transform="rotate(-90 140.6 88.2)">HT400</text>
<text x="163.7" y="86.8">C423</text>
<text x="163.7" y="87.9">C364</text>
<text x="164.9" y="85.3" transform="rotate(-90 164.9 85.3)">C296</text>
<text x="66" y="94.9">C173</text>
<text x="66.4" y="93.5">C172</text>
<text x="66.5" y="91.7">C171</text>
<text x="72.2" y="94.1" transform="rotate(-90 72.2 94.1)">U130</text>
<text x="82.7" y="90.7" transform="rotate(-90 82.7 90.7)">C153</text>
<text x="84.1" y="90.7" transform="rotate(-90 84.1 90.7)">C152</text>
<text x="85.7" y="90.5" transform="rotate(-90 85.7 90.5)">C118</text>
<text x="86.8" y="90.5" transform="rotate(-90 86.8 90.5)">R101</text>
<text x="87.9" y="90.6" transform="rotate(-90 87.9 90.6)">R199</text>
<text x="89.1" y="90.7" transform="rotate(-90 89.1 90.7)">C104</text>
<text x="90.2" y="90.6" transform="rotate(-90 90.2 90.6)">R197</text>
<text x="91.1" y="95.7" transform="rotate(-90 91.1 95.7)">C105</text>
<text x="91.1" y="92.6" transform="rotate(-90 91.1 92.6)">C102C103</text>
<text x="92.4" y="90.6" transform="rotate(-90 92.4 90.6)">R109</text>
<text x="92.7" y="94.4">C192</text>
<text x="92.7" y="92.2">C193</text>
<text x="100.9" y="91.2" transform="rotate(-90 100.9 91.2)">R605R606</text>
<text x="101.4" y="94.3" transform="rotate(-90 101.4 94.3)">C604</text>
<text x="102.1" y="90.5">R607</text>
<text x="103.2" y="93.6" transform="rotate(-90 103.2 93.6)">R613</text>
<text x="109" y="95.8">B602</text>
<text x="109.4" y="94">C525</text>
<text x="110.2" y="90.9">C605</text>
<text x="110.2" y="92">C606</text>
<text x="117.5" y="94.2">U501</text>
<text x="126.4" y="93.3">C517</text>
<text x="127.1" y="95">C516</text>
<text x="127.4" y="90.2" transform="rotate(-90 127.4 90.2)">C560</text>
<text x="132.3" y="92.5" transform="rotate(-90 132.3 92.5)">L501</text>
<text x="135.6" y="95.6" transform="rotate(-90 135.6 95.6)">C452</text>
<text x="135.6" y="91.4" transform="rotate(-90 135.6 91.4)">C450</text>
<text x="137.7" y="95.4" transform="rotate(-90 137.7 95.4)">C451</text>
<text x="138.9" y="91.6">C453</text>
<text x="139.9" y="95.6" transform="rotate(-90 139.9 95.6)">C454</text>
<text x="144.9" y="91.9" transform="rotate(-90 144.9 91.9)">C501</text>
<text x="145" y="95.4">R500</text>
<text x="146.6" y="92" transform="rotate(-90 146.6 92)">C428</text>
<text x="148.4" y="92" transform="rotate(-90 148.4 92)">C496</text>
<text x="152.8" y="93.4">R506R501</text>
<text x="152.9" y="92" transform="rotate(-90 152.9 92)">C369</text>
<text x="154.2" y="92" transform="rotate(-90 154.2 92)">C371</text>
<text x="154.9" y="91.3">C370</text>
<text x="156.5" y="95">C508</text>
<text x="160.1" y="92.6" transform="rotate(-90 160.1 92.6)">C372</text>
<text x="161.7" y="92.6" transform="rotate(-90 161.7 92.6)">R252</text>
<text x="165.1" y="91.5" transform="rotate(-90 165.1 91.5)">C362</text>
<text x="68.4" y="100.7">C131</text>
<text x="68.9" y="98.9" transform="rotate(-90 68.9 98.9)">C137</text>
<text x="70.8" y="98.9" transform="rotate(-90 70.8 98.9)">R133</text>
<text x="73.8" y="99" transform="rotate(-90 73.8 99)">C113</text>
<text x="75.5" y="99" transform="rotate(-90 75.5 99)">R115</text>
<text x="77.1" y="99.1" transform="rotate(-90 77.1 99.1)">C109</text>
<text x="84.1" y="98.8" transform="rotate(-90 84.1 98.8)">U1001</text>
<text x="90.2" y="97.6">C107 R111</text>
<text x="90.2" y="96.5">C108 R107</text>
<text x="103.5" y="96.6" transform="rotate(-90 103.5 96.6)">B612</text>
<text x="105.1" y="96.6" transform="rotate(-90 105.1 96.6)">B613</text>
<text x="109.1" y="98">B601</text>
<text x="111.8" y="101.3" transform="rotate(-90 111.8 101.3)">C562</text>
<text x="126.8" y="99.1">C561</text>
<text x="127" y="96.6">C515</text>
<text x="131.7" y="99.5">L500</text>
<text x="138.1" y="100.8" transform="rotate(-90 138.1 100.8)">C518</text>
<text x="140.5" y="100.9" transform="rotate(-90 140.5 100.9)">C506</text>
<text x="142.4" y="101.7" transform="rotate(-90 142.4 101.7)">T0501</text>
<text x="144.5" y="100.5" transform="rotate(-90 144.5 100.5)">D501</text>
<text x="147.2" y="100.7" transform="rotate(-90 147.2 100.7)">D500</text>
<text x="149.3" y="101.6" transform="rotate(-90 149.3 101.6)">T500</text>
<text x="151.3" y="98">U500</text>
<text x="156.2" y="99.8">Q500</text>
<text x="156.3" y="96.8">R508</text>
<text x="91.1" y="102.7" transform="rotate(-90 91.1 102.7)">R105 R106</text>
<text x="92.2" y="102.7" transform="rotate(-90 92.2 102.7)">R103 R104</text>
<text x="93.3" y="103" transform="rotate(-90 93.3 103)">R1000 R102</text>
<text x="94.4" y="102.6" transform="rotate(-90 94.4 102.6)">C101 C100</text>
<text x="114.1" y="102.6" transform="rotate(-90 114.1 102.6)">C513</text>
<text x="115.8" y="102.8" transform="rotate(-90 115.8 102.8)">C558</text>
<text x="119.8" y="102.9" transform="rotate(-90 119.8 102.9)">C514</text>
<text x="123.3" y="103.5" transform="rotate(-90 123.3 103.5)">C524</text>
<text x="126.6" y="102.8" transform="rotate(-90 126.6 102.8)">C529</text>
<text x="132.6" y="103">C528</text>
<text x="152.8" y="103.1">C509</text>
<text x="167.7" y="105.5">MARK101</text>
<text x="62.5" y="233.9">C808</text>
<text x="62.5" y="230.5">C801</text>
<text x="62.5" y="235.5">R804</text>
<text x="91.7" y="250.9" transform="rotate(-90 91.7 250.9)">TP601</text>
<text x="91.7" y="247.4" transform="rotate(-90 91.7 247.4)">TP600</text>
<text x="82.5" y="253" transform="rotate(-90 82.5 253)">C198</text>
<text x="85.6" y="253" transform="rotate(-90 85.6 253)">C199</text>
<text x="70.5" y="261.8" transform="rotate(-90 70.5 261.8)">MIC600</text>
</g>
<g font-size="1">
<text x="108.9" y="33.4">C613 C615</text>
<text x="110" y="34.4">C612</text>
<text x="81.8" y="46.7">C611C609</text>
<text x="147.5" y="44.9">C913</text>
<text x="93.6" y="70.8">R151</text>
<text x="116.7" y="74.9">C0495</text>
<text x="60.5" y="81.2">R118</text>
<text x="103.5" y="92.5">R612C523</text>
<text x="100.1" y="96.4">R615</text>
<text x="101.8" y="99">C618C616</text>
<text x="102.9" y="98">C617</text>
<text x="57.1" y="103.4">C110</text>
<text x="82.8" y="252.9">R116</text>
</g>
</svg>
